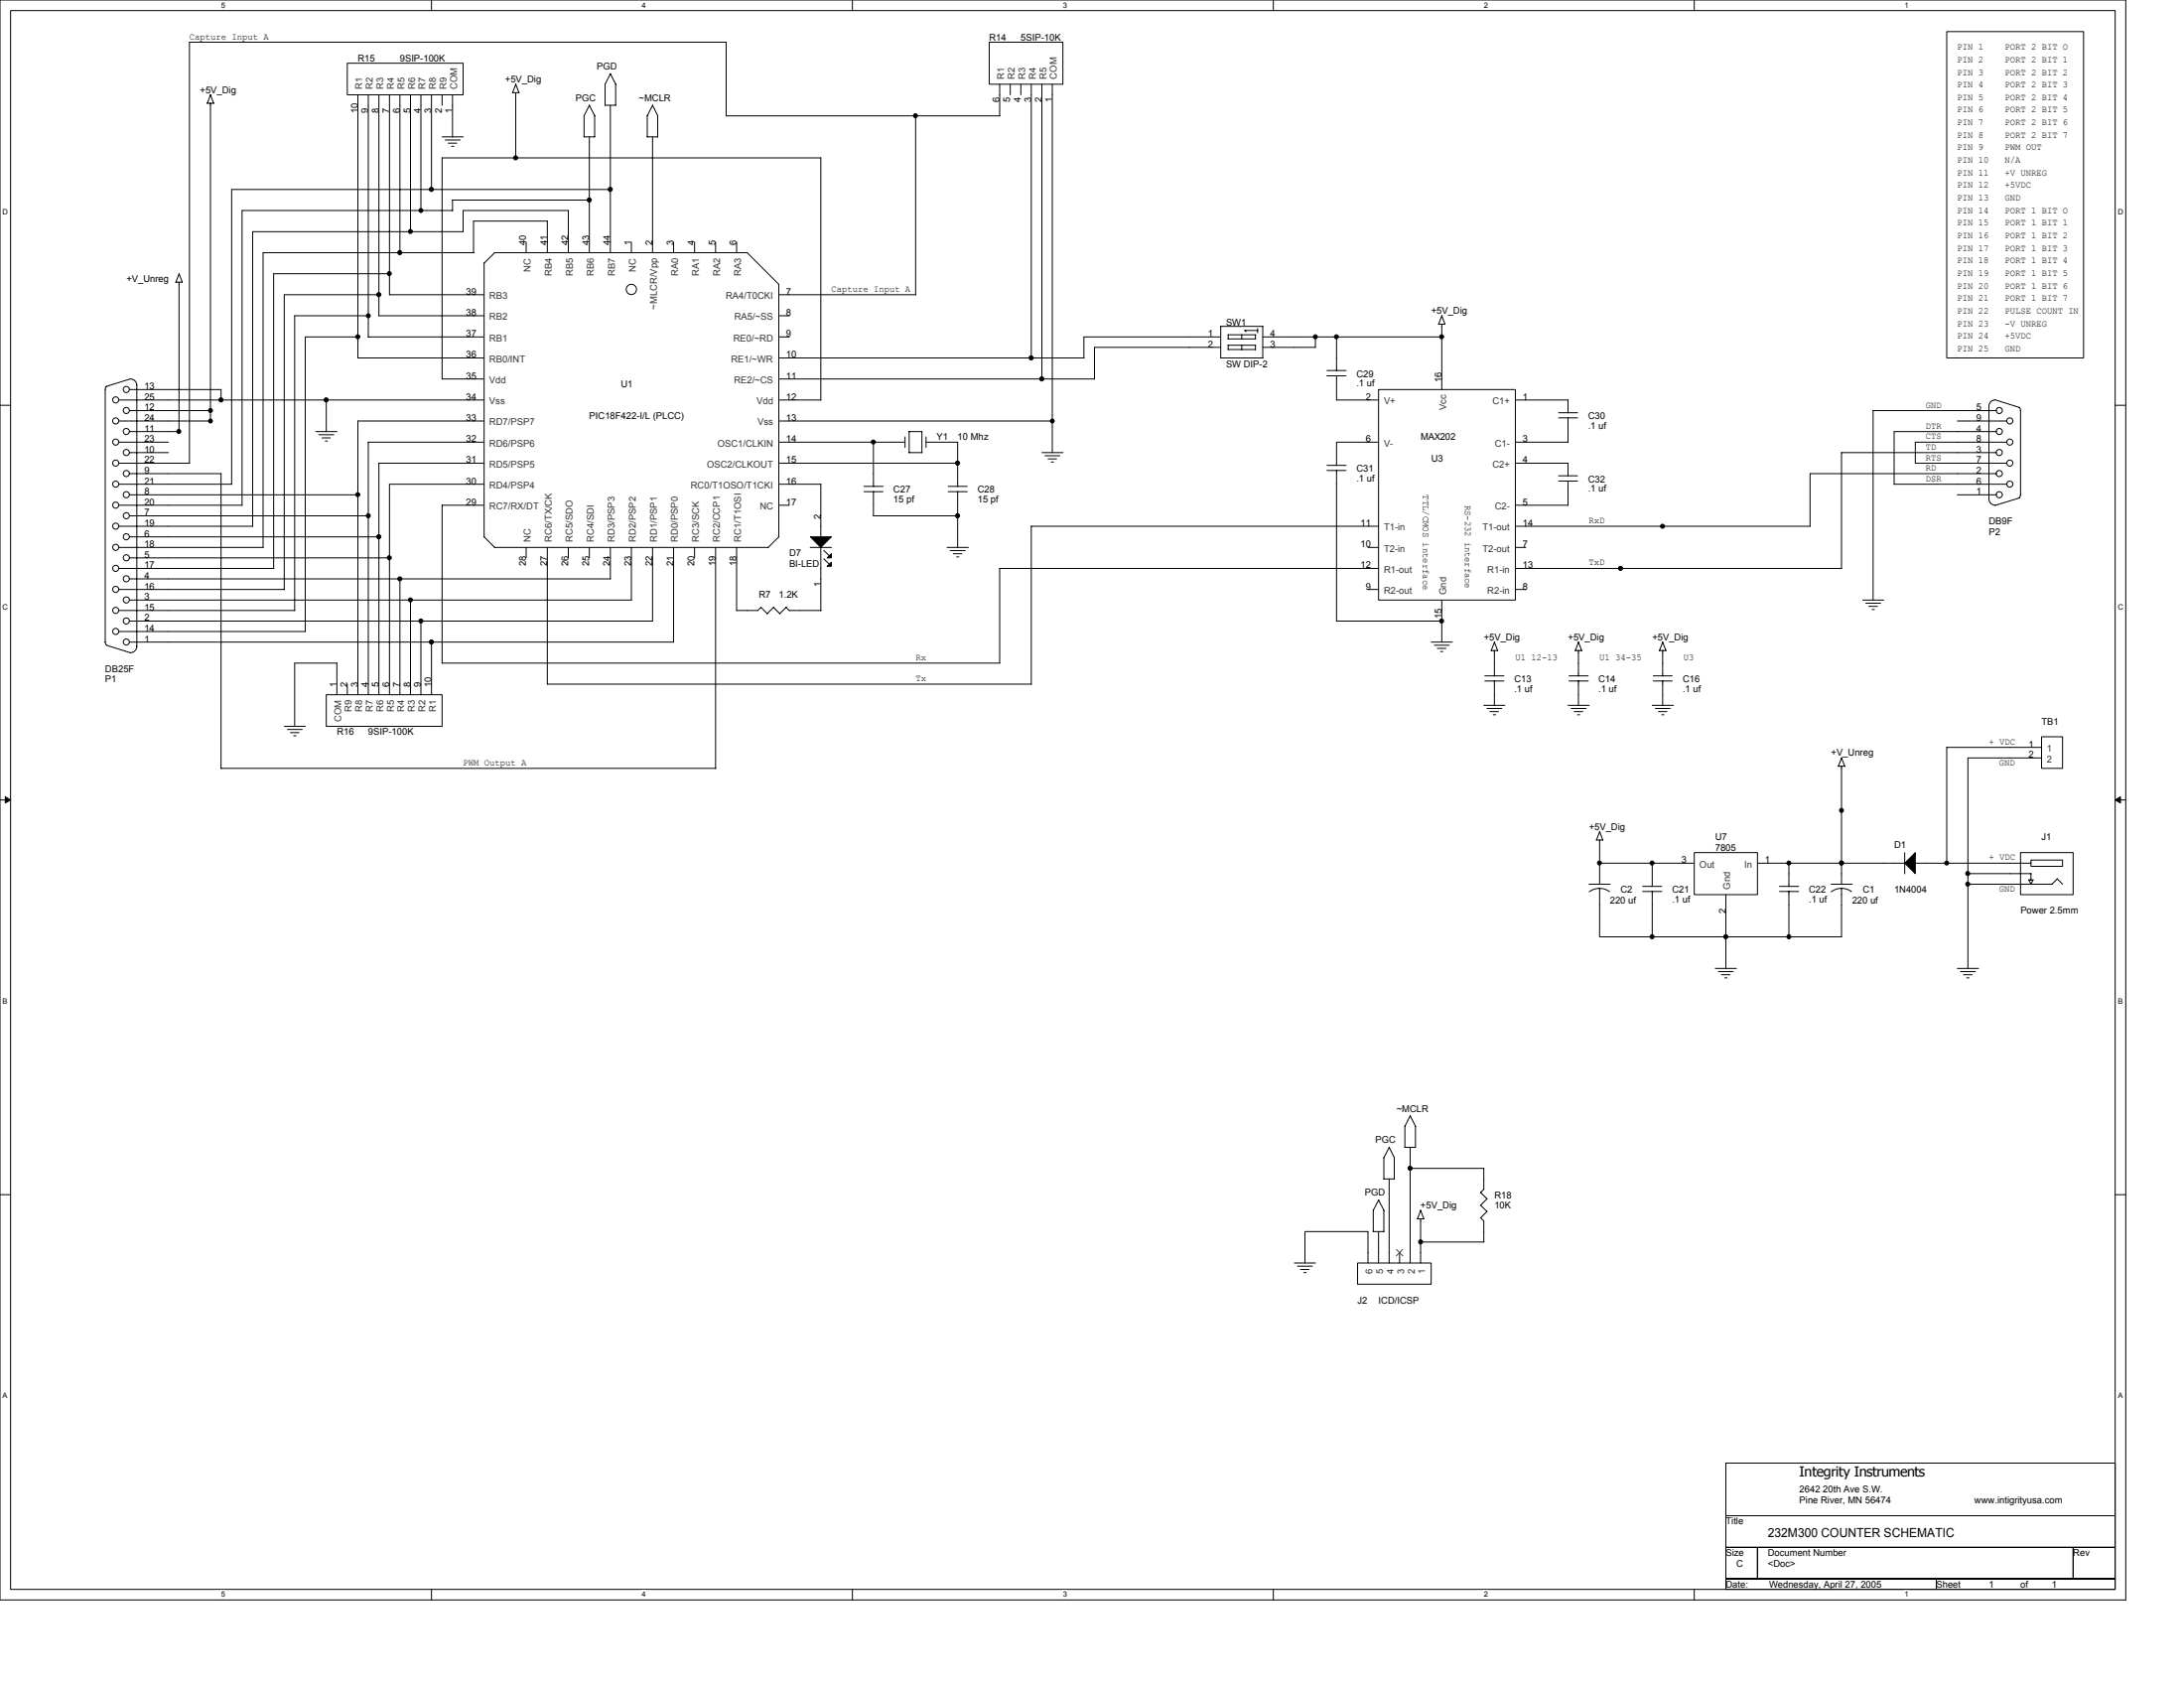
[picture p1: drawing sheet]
<svg xmlns="http://www.w3.org/2000/svg" width="279mm" height="216mm" viewBox="0 0 279 216" stroke-linecap="round" stroke-linejoin="round" font-family="sans-serif">
<path d="M0 0h271.9v204.6h-271.9zM1.4 1.4h269.2v201.9h-269.2z" fill="none" stroke="#000" stroke-width=".13"/>
<g fill="#fff">
<path d="M28.3 .1h.5v1.1h-.5z"/>
<path d="M28.3 203.4h.5v1.1h-.5z"/>
</g>
<path d="M55.2 0v1.4M55.2 203.3v1.3" fill="none" stroke="#000" stroke-width=".13"/>
<g fill="#fff">
<path d="M82.1 .1h.6v1.1h-.6z"/>
<path d="M82.1 203.4h.6v1.1h-.6z"/>
</g>
<path d="M109.1 0v1.4M109.1 203.3v1.3" fill="none" stroke="#000" stroke-width=".13"/>
<g fill="#fff">
<path d="M136 .1h.5v1.1h-.5z"/>
<path d="M136 203.4h.5v1.1h-.5z"/>
</g>
<path d="M162.9 0v1.4M162.9 203.3v1.3" fill="none" stroke="#000" stroke-width=".13"/>
<g fill="#fff">
<path d="M189.8 .1h.6v1.1h-.6z"/>
<path d="M189.8 203.4h.6v1.1h-.6z"/>
</g>
<path d="M216.7 0v1.4M216.7 203.3v1.3" fill="none" stroke="#000" stroke-width=".13"/>
<g fill="#fff">
<path d="M243.7 .1h.5v1.1h-.5z"/>
<path d="M243.7 203.4h.5v1.1h-.5z"/>
<path d="M.3 26.6h.7v1h-.7z"/>
<path d="M270.9 26.6h.7v1h-.7z"/>
<path d="M.3 77.1h.7v1h-.7z"/>
<path d="M270.9 77.1h.7v1h-.7z"/>
</g>
<path d="M0 51.8h1.4M270.6 51.8h1.3" fill="none" stroke="#000" stroke-width=".13"/>
<g fill="#fff">
<path d="M.3 127.6h.7v1h-.7z"/>
<path d="M270.9 127.6h.7v1h-.7z"/>
</g>
<path d="M0 102.3h1.4M270.6 102.3h1.3" fill="none" stroke="#000" stroke-width=".13"/>
<path d="M.7 101.9l.7 .4-.7 .4zM270.6 102.3l.7-.4v.8z" fill="#000" stroke="#000" stroke-width=".13"/>
<g fill="#fff">
<path d="M.3 178h.7v1.1h-.7z"/>
<path d="M270.9 178h.7v1.1h-.7z"/>
</g>
<g fill="none" stroke="#000" stroke-width=".13">
<path d="M26.9 13.2v40.7M26.9 12.1l.4 1.1M26.9 12.1l-.4 1.1h.8M44.4 8.1h14.8v4h-14.8zM45.8 12.1v33.7M47.1 12.1v31M48.5 12.1v28.3M49.8 12.1v25.6M51.2 12.1v20.2M52.5 12.1v17.6M53.8 12.1v14.8M55.2 12.1v12.2"/>
<path d="M56.6 17.5h2.7M56.6 12.1v1.4M57 17.9h1.9M57.3 18.3h1.1M57.8 18.7h.3M57.9 12.1v5.4M66 11.9v8.3M66 10.8l.4 1.1M66 10.8l-.4 1.1h.8M74.7 14.8v2.7h1.4M75.4 17.5v14.8M75.4 13.5l.7 1.3"/>
<path d="M75.4 13.4l-.7 1.4M76.1 14.8v2.7M77.4 13.5h1.4M78.1 13.5v18.8M78.1 9.4l.7 1.4M78.1 9.4l-.7 1.4v2.7M78.8 10.8v2.7M82.8 17.5h1.3M82.8 14.8v2.7M83.5 17.5v14.8M83.5 13.5l.7 1.3M83.5 13.4l-.7 1.4"/>
<path d="M84.1 14.8v2.7M92.9 5.4v9.4h35M92.9 5.4h-68.7v53.9M117.1 14.8v22.9M126.6 5.4h9.4v5.4h-9.4zM127.9 10.8v4M129.2 10.8v1.3M130.6 10.8v1.3M131.9 10.8v35M133.3 10.8v37.7M134.6 10.8v47.1M249 4h17.6v41.8h-17.6z"/>
<path d="M22.5 36.1h.8M22.9 36.1v19.1M22.9 35l.4 1.1M22.9 35l-.4 1.1M48.5 37.7h-12.1v37.7M49.8 37.7h12.1M49.8 35h-14.8v37.7M57.9 26.9h-26.9v37.7M59.3 29.6h-27v37.7M60.6 32.3h-26.9v37.7M61.9 33.7v35M67.3 31v1.3"/>
<path d="M70 28.3v4M70 28.3h-9.4v4M72.7 26.9v5.4M72.7 26.9h-13.5v2.8M75.4 25.6h-17.5v1.3M78.1 24.2h-48.5v37.8M80.8 31v1.3M86.2 31v1.3M88.9 31v1.3M91.5 31v1.3M94.2 31v1.3M95.6 32.3l4 4.1v32.3"/>
<path d="M95.6 32.3h-32.3l-1.4 1.4M99.6 37.7h17.6M105 20.2v31M105 20.2h-48.4v28.3h5.3M15.2 56.6h6.3M15.2 51.2h46.7M15.2 59.2h9.1M15.2 53.8h11.7M16.6 57.9h4.9M16.6 55.2h6.3M16.6 49.8h11.7v1.4M16.6 52.5h10.3"/>
<path d="M16.7 48.5a.81 .81 0 0 1 .8 .8M16.7 48.5l-3.1 .9-.1 .4v32.3M17.5 49.3v33.4M40.4 55.2h2.7M40.8 55.6h1.9M41.2 56h1.1M41.6 56.4h.3M41.7 51.2v4M45.8 45.8h16.1M45.8 43.1h-6.7v37.7M47.1 43.1h14.8M47.1 40.4h-9.4v37.7"/>
<path d="M48.5 40.4h13.4M61.9 56.6h-14.8v32.3M61.9 59.2h-13.4v29.7M61.9 53.8h-16.1v35.1M99.6 56.6h16.2M99.6 51.2h5.4M99.6 59.2h22.9M99.6 45.8h39.1M99.6 43.1h1.4M99.6 53.8h35M99.6 40.4h1.4M99.6 48.5h40.4"/>
<path d="M111.7 56.6v5.6M115.8 55.9v1.3M117.9 55.2l.1 2.7h-1.7M117.9 55.2h-1.6v2.7M118.5 55.9v1.3M118.5 56.6h4v5.6M133.3 57.9h2.7M133.7 58.3h1.9M134.1 58.7h1.1M134.5 59.1h.3M156.1 45.8h5.4M156.2 41.7h5.4"/>
<path d="M156.2 41.7v4.1M156.2 43.1h-17.5v2.7M156.2 44.4h-16.2v4.1M157.1 43.3h3.5M157.1 44.7h3.5M157.1 42.8h3.5v.6M157.1 44.2h3.5v.5M157.1 42.8v.5M157.1 44.1v.6M158.9 42.8v.6M158.9 44.2v.5M159.2 42.2l.2 .2"/>
<path d="M159.3 42.3h1.6M160.9 42v.6M161.5 41.7v4.1M161.5 43.1h23M161.5 44.4h6.8M168.3 43.1v1.3M169.8 59.5h2.4M169.8 48.1h2.4M169.8 47.4h2.4M171 51.2h5.4M171 43.1v4.3M171 48v3.2"/>
<path d="M176.4 49.8h17.5v27h-17.5zM176.4 56.6h-5.4v2.9M184 41.5h.8M184.4 41.5v8.3M184.4 40.4l.5 1.1M184.5 40.4l-.5 1.1M193.9 56.6h6.7M193.9 51.2h6.7M193.9 59.2h6.7M199.4 53.4h2.4M199.4 52.8h2.4M200.6 51.2v1.6"/>
<path d="M200.6 53.4v3.2M200.6 59.2v1.7M245 59.2h11.7M250.4 53.8h6.3M254.4 51.9a.78 .78 0 0 1 .8-.7l3.1 .9M254.4 52v11.8M255.4 57.9h-19.8v14.8M255.4 55.2h-13.1v6.8l14.4-.1M255.4 52.5h-15.8v24.3M256.7 56.6h-11.7v2.7M258.3 52.1l.2 .4v10.8l-.2 .4M15.2 70h18.5"/>
<path d="M15.2 64.6h15.8M15.2 67.3h17.1M15.2 72.7h19.8M15.2 75.4h21.2M15.2 78.1h22.5M15.2 61.9h14.5M16.6 76.8h64.2M16.6 60.6h11.7v37.7M16.6 63.3h29.2M16.6 66h30.5M16.6 68.7h31.9M16.6 71.4h33.2"/>
<path d="M16.6 74h61.5M16.6 79.4h66.9M51.2 74v14.9M52.5 76.8v12.1M53.8 79.4v9.5M61.9 68.6l1.4 1.4h35l1.4-1.4M61.9 64.6h-5.3v20.2M61.9 61.9h-12.1v27M67.3 70v1.4M70 70v17.5M72.7 70v1.4M75.4 70v1.4"/>
<path d="M78.1 70v4.1M80.8 70v6.8M83.5 70v9.5M86.2 70v12.1M88.9 70v1.4M91.5 70v28.3M94.2 70v8.1M97.3 77.7l.9 .8M97.4 77.7l-.5 .4h-2.7M99 77.7l.8 .8M99 77.7l-.9 .8M99.6 64.6h1.4"/>
<path d="M99.6 61.9h5.4M100.6 77.7l.4 .4M100.6 77.7l-.8 .8M101 78.1h4M103.7 70h2.7M105 61.9v6.8M105 70v8.1M105.4 70.4l.7 .7M105.4 71.5l.7 .7M110.5 62.9h2.5M110.5 62.2h2.5M111.7 62.9v3.1"/>
<path d="M111.7 66h10.8M121.2 70h2.7M121.3 62.9h2.4M121.3 62.2h2.4M121.6 70.4h1.9M122 70.8h1M122.4 71.2h.3M122.5 62.9v7.1M169.8 60.2h2.4M171 79.4h13.5M171 60.2v19.3M175 70h1.4"/>
<path d="M175 75.4h1.4M176.4 67.3h-44.5v20.2M176.4 72.7h-48.5v12.1M184.4 76.8v5.3M193.9 70h1.3M193.9 64.6h6.7M193.9 67.3h37.7M193.9 72.7h41.7M193.9 75.4h1.3M199.4 61.5h2.4M199.4 60.9h2.4M200.6 61.5v3.1"/>
<path d="M238.3 76.8h2.7M238.7 77.2h1.9M239.1 77.6h1.1M239.5 78h.3M250.4 63.3h5M254.4 63.8a.81 .81 0 0 0 .8 .8M255.4 60.6h-23.8v6.7M258.3 63.7l-3.1 .9M13.5 82.1l.1 .4M13.6 82.5l3.1 1M15.2 80.8h23.9M16.6 82.1h69.6"/>
<path d="M17.5 82.6a.82 .82 0 0 1-.8 .9M28.3 98.3h63.3M36.4 92.9h2.7M36.8 93.3h1.9M37.1 93.7h1.1M37.6 94.1h.3M41.7 88.9h14.9v4h-14.9zM43.1 84.8v4.1M43.1 84.8h-5.4v8.1M44.4 87.5v1.4M55.2 82.1v6.8M56.6 84.8h71.3"/>
<path d="M70 87.5h62M183.1 82.1h2.7M183.5 82.5h1.9M183.9 82.9h1.1M184.3 83.3h.3M189.8 90.2h2.7M189.9 87.1h2.5M189.9 86.4h2.5M190.2 90.6h1.9M190.6 91h1.1M190.8 83.2h.8M191 91.4h.3"/>
<path d="M191.2 83.2v3.3M191.2 87.1v3.1M191.2 82.1l.4 1.1M191.2 82.1l-.4 1.1M200.6 90.2h2.7M200.7 87.1h2.5M200.7 86.4h2.5M201 90.6h1.9M201.4 91h1.1M201.8 91.4h.3M201.9 83.2v3.3M201.9 87.1v3.1"/>
<path d="M202 82.1l-.5 1.1h.8l-.4-1.1M211.4 90.2h2.7M211.5 87.1h2.4M211.5 86.4h2.4M211.8 90.6h1.9M212.2 91h1.1M212.3 83.2h.8M212.6 91.4h.3M212.7 83.2v3.3M212.7 87.1v3.1M212.7 82.1l.4 1.1M212.7 82.1l-.4 1.1"/>
<path d="M235.6 98v15.1M235.6 96.9l-.4 1.1h.8l-.4-1.1M261.2 94.2h2.7v4.1h-2.7zM261.2 95.6h-12.2v14.8M261.2 96.9h-9.4v27M203.3 113.1h2.7M204.2 107.4h.8M204.6 107.4v5.7M204.6 113.6v6.2M204.6 106.4l.5 1.1M204.6 110.4h12.1M204.6 119.8h31"/>
<path d="M204.7 106.3l-.5 1.1M205.9 114a2.17 2.17 0 0 0-2.6 .1M210.1 114h2.5M210.1 113.4h2.5M211.4 110.4v3M211.4 114v5.8M216.7 109.1h8.1v5.3h-8.1zM220.8 114.4v9.5M224.8 110.4h18.9M227.6 114h2.5M227.6 113.4h2.5M228.9 110.4v3"/>
<path d="M228.9 114v5.8M234.3 113.1h2.7M235.6 113.6v6.2M236.9 114a2.15 2.15 0 0 0-1.3-.4 2.08 2.08 0 0 0-1.3 .5M243.7 109.1v2.7M245 110.4h14.8M251.8 113.1h10.7M251.8 111.7h8M258.5 109.1h6.7v5.3h-6.7zM259.5 112.5h.6l-.3 .6M259.5 112.5l.3 .6M259.8 110h4.1v.8h-4.1z"/>
<path d="M259.8 111.7v.9M263.2 112.4l.7 .7M263.2 112.4l-.7 .7M219.4 123.9h2.7M219.8 124.3h1.9M220.2 124.7h1.1M220.6 125.1h.3M250.4 123.9h2.7M250.8 124.3h1.9M251.2 124.7h1.1M251.6 125.1h.3M0 152.8h1.4"/>
<path d="M175 157.5v4M175 157.5h-8.1v4.1M175.7 154.8v2.7h1.3M176.4 157.5v4M176.4 153.5l.7 1.3M176.4 153.5l-.7 1.3M177 150.8h1.4M177 148.1v2.7M177 154.8v2.7M177.7 150.8v10.7M177.7 146.7l.7 1.4M177.7 146.7l-.7 1.4"/>
<path d="M178.4 148.1v2.7M179.7 146.7h1.4M180.4 146.7v14.8M180.4 149.4h9.4v2.7l-.4 .4M180.4 142.7l.7 1.4M180.4 142.7l-.7 1.3v2.7M181.1 144.1v2.7M181.7 155.9v5.6M181.7 154.8l.5 1.1M181.7 158.9h8.1M181.8 154.8l-.5 1.1h.8M189.4 155.7l.4 .5v2.7"/>
<path d="M189.4 154.1l.8 .9M189.4 152.5l.8 .8M190.2 154.9l-.8 .9M190.2 153.3l-.8 .9M270.6 152.8h1.3M165.6 161.5h2.7M166 161.9h1.9M166.4 162.4h1.1M166.8 162.8h.3M173.7 161.5h9.4v2.8h-9.4zM179 160.2v1.3M220.8 187.1h49.8v6.8h-49.8z"/>
<path d="M220.8 193.9h49.8v4h-49.8zM220.8 197.9h4v4h-4zM224.8 197.9h40.4v4h-40.4zM265.2 197.9h5.4v4h-5.4zM220.8 201.9h26.9v1.4h-26.9zM247.7 201.9h22.9v1.4h-22.9z"/>
<circle cx="80.8" cy="37" r=".66"/>
<circle cx="14.8" cy="59.2" r=".39"/>
<circle cx="14.8" cy="51.1" r=".39"/>
<circle cx="14.8" cy="53.8" r=".39"/>
<circle cx="14.8" cy="56.5" r=".39"/>
<circle cx="16.2" cy="52.5" r=".39"/>
<circle cx="16.2" cy="55.2" r=".39"/>
<circle cx="16.2" cy="49.8" r=".39"/>
<circle cx="16.2" cy="57.9" r=".39"/>
<circle cx="255.8" cy="52.5" r=".39"/>
<circle cx="255.8" cy="55.2" r=".39"/>
<circle cx="255.8" cy="57.9" r=".39"/>
<circle cx="257.1" cy="53.8" r=".39"/>
<circle cx="257.1" cy="59.2" r=".39"/>
<circle cx="257.1" cy="56.5" r=".39"/>
<circle cx="14.8" cy="61.9" r=".39"/>
<circle cx="14.8" cy="78.1" r=".39"/>
<circle cx="14.8" cy="75.4" r=".39"/>
<circle cx="14.8" cy="67.3" r=".39"/>
<circle cx="14.8" cy="70" r=".39"/>
<circle cx="14.8" cy="64.6" r=".39"/>
<circle cx="14.8" cy="72.7" r=".39"/>
<circle cx="16.2" cy="76.7" r=".39"/>
<circle cx="16.2" cy="66" r=".39"/>
<circle cx="16.2" cy="60.6" r=".39"/>
<circle cx="16.2" cy="68.7" r=".39"/>
<circle cx="16.2" cy="74" r=".39"/>
<circle cx="16.2" cy="63.3" r=".39"/>
<circle cx="16.2" cy="71.3" r=".39"/>
<circle cx="16.2" cy="79.4" r=".39"/>
<circle cx="255.8" cy="60.6" r=".39"/>
<circle cx="255.8" cy="63.3" r=".39"/>
<circle cx="257.1" cy="61.9" r=".39"/>
<circle cx="14.8" cy="80.8" r=".39"/>
<circle cx="16.2" cy="82.1" r=".39"/>
</g>
<path d="M178.6 159.8l.9 .8M179.5 159.8l-.9 .8" fill="none" stroke="#4c4c4c" stroke-width=".13"/>
<g fill="#000" stroke="#000" stroke-width=".13">
<path d="M103.7 68.7h2.7l-1.4 1.3z" fill-rule="evenodd"/>
<path d="M105.8 71.4l.6-.6v.6z" fill-rule="evenodd"/>
<path d="M105.8 72.4l.6-.5v.5z" fill-rule="evenodd"/>
<path d="M243.7 110.4l1.3-1.3v2.6z" fill-rule="evenodd"/>
<circle cx="117.1" cy="14.8" r=".26"/>
<circle cx="48.5" cy="37.7" r=".27"/>
<circle cx="49.8" cy="35" r=".26"/>
<circle cx="51.1" cy="32.3" r=".27"/>
<circle cx="52.5" cy="29.6" r=".26"/>
<circle cx="53.8" cy="26.9" r=".25"/>
<circle cx="55.2" cy="24.2" r=".27"/>
<circle cx="66" cy="20.2" r=".26"/>
<circle cx="75.4" cy="25.6" r=".27"/>
<circle cx="78.1" cy="24.2" r=".27"/>
<circle cx="22.9" cy="55.2" r=".26"/>
<circle cx="26.9" cy="52.5" r=".26"/>
<circle cx="26.9" cy="53.8" r=".25"/>
<circle cx="28.3" cy="51.1" r=".27"/>
<circle cx="41.7" cy="51.1" r=".27"/>
<circle cx="45.8" cy="43.1" r=".26"/>
<circle cx="47.1" cy="40.4" r=".25"/>
<circle cx="111.7" cy="56.5" r=".26"/>
<circle cx="122.5" cy="59.2" r=".27"/>
<circle cx="131.9" cy="45.8" r=".27"/>
<circle cx="133.3" cy="48.5" r=".27"/>
<circle cx="134.6" cy="53.8" r=".25"/>
<circle cx="168.3" cy="43.1" r=".25"/>
<circle cx="171" cy="43.1" r=".25"/>
<circle cx="184.4" cy="43.1" r=".25"/>
<circle cx="45.8" cy="63.3" r=".26"/>
<circle cx="47.1" cy="66" r=".26"/>
<circle cx="48.5" cy="68.7" r=".27"/>
<circle cx="49.8" cy="71.3" r=".26"/>
<circle cx="51.2" cy="74" r=".26"/>
<circle cx="52.5" cy="76.7" r=".26"/>
<circle cx="53.8" cy="79.4" r=".26"/>
<circle cx="122.5" cy="66" r=".27"/>
<circle cx="184.4" cy="79.4" r=".26"/>
<circle cx="207.3" cy="72.7" r=".27"/>
<circle cx="212.7" cy="67.3" r=".26"/>
<circle cx="55.2" cy="82.1" r=".27"/>
<circle cx="204.6" cy="110.4" r=".25"/>
<circle cx="211.3" cy="119.8" r=".26"/>
<circle cx="211.3" cy="110.4" r=".25"/>
<circle cx="220.8" cy="119.8" r=".27"/>
<circle cx="228.8" cy="119.8" r=".26"/>
<circle cx="228.9" cy="110.4" r=".25"/>
<circle cx="235.6" cy="110.4" r=".25"/>
<circle cx="235.6" cy="103.7" r=".25"/>
<circle cx="249" cy="110.4" r=".25"/>
<circle cx="251.7" cy="111.7" r=".26"/>
<circle cx="251.7" cy="113.1" r=".26"/>
<circle cx="180.4" cy="149.4" r=".27"/>
<circle cx="181.7" cy="158.8" r=".26"/>
</g>
<text font-size="1.8" x="230.2" y="188.9">Integrity Instruments</text>
<text font-size="1.6" x="226.2" y="196.6">232M300 COUNTER SCHEMATIC</text>
<g font-size="1.2">
<text x="24.2" y="5">Capture Input A</text>
<text x="126.6" y="5.1">R14</text>
<text x="130.6" y="5.1">5SIP-10K</text>
<text x="25.6" y="11.9">+5V_Dig</text>
<text x="45.8" y="7.8">R15</text>
<text x="51.2" y="7.8">9SIP-100K</text>
<text x="64.6" y="10.5">+5V_Dig</text>
<text x="76.3" y="8.9">PGD</text>
<text x="250.4" y="6.4">PIN 1</text>
<text x="250.4" y="8">PIN 2</text>
<text x="250.4" y="9.6">PIN 3</text>
<text x="250.4" y="11.2">PIN 4</text>
<text x="256.5" y="6.4">PORT 2 BIT O</text>
<text x="256.5" y="8">PORT 2 BIT 1</text>
<text x="256.5" y="9.6">PORT 2 BIT 2</text>
<text x="256.5" y="11.2">PORT 2 BIT 3</text>
<text x="45.8" y="14.5" transform="rotate(-90 45.8 14.5)">10</text>
<text x="47.1" y="14.5" transform="rotate(-90 47.1 14.5)">9</text>
<text x="48.5" y="14.5" transform="rotate(-90 48.5 14.5)">8</text>
<text x="49.8" y="14.5" transform="rotate(-90 49.8 14.5)">7</text>
<text x="51.1" y="14.5" transform="rotate(-90 51.1 14.5)">6</text>
<text x="52.5" y="14.5" transform="rotate(-90 52.5 14.5)">5</text>
<text x="53.8" y="14.5" transform="rotate(-90 53.8 14.5)">4</text>
<text x="55.2" y="14.5" transform="rotate(-90 55.2 14.5)">3</text>
<text x="56.5" y="14.5" transform="rotate(-90 56.5 14.5)">2</text>
<text x="57.9" y="14.5" transform="rotate(-90 57.9 14.5)">1</text>
<text x="73.6" y="13">PGC</text>
<text x="81.7" y="13">~MCLR</text>
<text x="127.9" y="13.1" transform="rotate(-90 127.9 13.1)">6</text>
<text x="129.2" y="13.1" transform="rotate(-90 129.2 13.1)">5</text>
<text x="130.6" y="13.1" transform="rotate(-90 130.6 13.1)">4</text>
<text x="131.9" y="13.1" transform="rotate(-90 131.9 13.1)">3</text>
<text x="133.3" y="13.1" transform="rotate(-90 133.3 13.1)">2</text>
<text x="134.6" y="13.1" transform="rotate(-90 134.6 13.1)">1</text>
<text x="250.4" y="12.8">PIN 5</text>
<text x="250.4" y="14.4">PIN 6</text>
<text x="250.4" y="16">PIN 7</text>
<text x="250.4" y="17.6">PIN 8</text>
<text x="256.5" y="12.8">PORT 2 BIT 4</text>
<text x="256.5" y="14.4">PORT 2 BIT 5</text>
<text x="256.5" y="16">PORT 2 BIT 6</text>
<text x="256.5" y="17.6">PORT 2 BIT 7</text>
<text x="250.4" y="19.2">PIN 9</text>
<text x="250.4" y="20.8">PIN 10</text>
<text x="250.4" y="22.5">PIN 11</text>
<text x="256.5" y="19.2">PWM OUT</text>
<text x="256.5" y="20.8">N/A</text>
<text x="256.5" y="22.5">+V UNREG</text>
<text x="250.4" y="24.1">PIN 12</text>
<text x="250.4" y="25.7">PIN 13</text>
<text x="250.4" y="27.3">PIN 14</text>
<text x="250.4" y="28.9">PIN 15</text>
<text x="256.5" y="24.1">+5VDC</text>
<text x="256.5" y="25.7">GND</text>
<text x="256.5" y="27.3">PORT 1 BIT O</text>
<text x="256.5" y="28.9">PORT 1 BIT 1</text>
<text x="67.3" y="31.4" transform="rotate(-90 67.3 31.4)">40</text>
<text x="70" y="31.4" transform="rotate(-90 70 31.4)">41</text>
<text x="72.7" y="31.4" transform="rotate(-90 72.7 31.4)">42</text>
<text x="75.4" y="31.4" transform="rotate(-90 75.4 31.4)">43</text>
<text x="78.1" y="31.4" transform="rotate(-90 78.1 31.4)">44</text>
<text x="80.8" y="31.4" transform="rotate(-90 80.8 31.4)">1</text>
<text x="83.5" y="31.4" transform="rotate(-90 83.5 31.4)">2</text>
<text x="86.1" y="31.4" transform="rotate(-90 86.1 31.4)">3</text>
<text x="88.8" y="31.4" transform="rotate(-90 88.8 31.4)">4</text>
<text x="91.5" y="31.4" transform="rotate(-90 91.5 31.4)">5</text>
<text x="94.2" y="31.4" transform="rotate(-90 94.2 31.4)">6</text>
<text x="250.4" y="30.5">PIN 16</text>
<text x="250.4" y="32.1">PIN 17</text>
<text x="250.4" y="33.7">PIN 18</text>
<text x="250.4" y="35.3">PIN 19</text>
<text x="256.5" y="30.5">PORT 1 BIT 2</text>
<text x="256.5" y="32.1">PORT 1 BIT 3</text>
<text x="256.5" y="33.7">PORT 1 BIT 4</text>
<text x="256.5" y="35.3">PORT 1 BIT 5</text>
<text x="16.2" y="36.1">+V_Unreg</text>
<text x="59.6" y="40.4">38</text>
<text x="59.6" y="37.7">39</text>
<text x="100.6" y="37.7">7</text>
<text x="100.6" y="40.4">8</text>
<text x="106.4" y="37.3">Capture Input A</text>
<text x="156.8" y="41.6">SW1</text>
<text x="183.1" y="40.2">+5V_Dig</text>
<text x="250.4" y="36.9">PIN 20</text>
<text x="250.4" y="38.5">PIN 21</text>
<text x="250.4" y="40.2">PIN 22</text>
<text x="250.4" y="41.8">PIN 23</text>
<text x="256.5" y="36.9">PORT 1 BIT 6</text>
<text x="256.5" y="38.5">PORT 1 BIT 7</text>
<text x="256.5" y="40.2">PULSE COUNT IN</text>
<text x="256.5" y="41.8">-V UNREG</text>
<text x="59.6" y="45.8">36</text>
<text x="59.6" y="43.1">37</text>
<text x="100.6" y="43.1">9</text>
<text x="100.6" y="45.8">10</text>
<text x="154.5" y="43.1">1</text>
<text x="154.5" y="44.4">2</text>
<text x="156.8" y="47">SW DIP-2</text>
<text x="162.5" y="43.1">4</text>
<text x="162.5" y="44.4">3</text>
<text x="250.4" y="43.4">PIN 24</text>
<text x="250.4" y="45">PIN 25</text>
<text x="256.5" y="43.4">+5VDC</text>
<text x="256.5" y="45">GND</text>
<text x="18.5" y="49.8">13</text>
<text x="18.5" y="51.1">25</text>
<text x="18.5" y="52.5">12</text>
<text x="18.5" y="53.8">24</text>
<text x="59.6" y="53.8">33</text>
<text x="59.6" y="51.1">34</text>
<text x="59.6" y="48.5">35</text>
<text x="75.4" y="53.6">PIC18F422-I/L (PLCC)</text>
<text x="79.4" y="49.6">U1</text>
<text x="100.6" y="48.5">11</text>
<text x="100.6" y="51.1">12</text>
<text x="100.6" y="53.8">13</text>
<text x="173.5" y="48.2">C29</text>
<text x="173.5" y="49.4">.1 uf</text>
<text x="174.7" y="51.1">2</text>
<text x="184.4" y="48.9" transform="rotate(-90 184.4 48.9)">16</text>
<text x="194.8" y="51.1">1</text>
<text x="203.2" y="53.6">C30</text>
<text x="246.4" y="52.1">GND</text>
<text x="252.8" y="52.5">5</text>
<text x="252.8" y="53.8">9</text>
<text x="18.5" y="55.2">11</text>
<text x="18.5" y="56.5">23</text>
<text x="18.5" y="57.9">10</text>
<text x="18.5" y="59.2">22</text>
<text x="59.6" y="59.2">31</text>
<text x="59.6" y="56.5">32</text>
<text x="100.6" y="56.5">14</text>
<text x="100.6" y="59.2">15</text>
<text x="119.8" y="56.3">Y1</text>
<text x="122.5" y="56.3">10 Mhz</text>
<text x="174.7" y="56.5">6</text>
<text x="181.7" y="56.3">MAX202</text>
<text x="183.1" y="59">U3</text>
<text x="194.8" y="56.5">3</text>
<text x="194.8" y="59.2">4</text>
<text x="203.2" y="54.8">.1 uf</text>
<text x="246.4" y="57.5">TD</text>
<text x="246.4" y="54.8">DTR</text>
<text x="246.4" y="58.9">RTS</text>
<text x="246.4" y="56.2">CTS</text>
<text x="252.8" y="55.2">4</text>
<text x="252.8" y="56.5">8</text>
<text x="252.8" y="57.9">3</text>
<text x="252.8" y="59.2">7</text>
<text x="18.5" y="60.6">9</text>
<text x="18.5" y="61.9">21</text>
<text x="18.5" y="63.3">8</text>
<text x="18.5" y="64.6">20</text>
<text x="18.5" y="66">7</text>
<text x="59.6" y="64.6">29</text>
<text x="59.6" y="61.9">30</text>
<text x="100.6" y="61.9">16</text>
<text x="100.6" y="64.6">17</text>
<text x="114.3" y="63">C27</text>
<text x="114.3" y="64.2">15 pf</text>
<text x="125.1" y="63">C28</text>
<text x="125.1" y="64.2">15 pf</text>
<text x="173.5" y="60.3">C31</text>
<text x="173.5" y="61.6">.1 uf</text>
<text x="182.1" y="63.3" transform="rotate(90 182.1 63.3)">TTL/CMOS interface</text>
<text x="187.4" y="64.6" transform="rotate(90 187.4 64.6)">RS-232 interface</text>
<text x="194.8" y="64.6">5</text>
<text x="203.2" y="61.7">C32</text>
<text x="203.2" y="62.9">.1 uf</text>
<text x="246.4" y="60.2">RD</text>
<text x="246.4" y="61.6">DSR</text>
<text x="252.8" y="60.6">2</text>
<text x="252.8" y="61.9">6</text>
<text x="252.8" y="63.3">1</text>
<text x="18.5" y="67.3">19</text>
<text x="18.5" y="68.6">6</text>
<text x="18.5" y="70">18</text>
<text x="18.5" y="71.3">5</text>
<text x="101" y="71.1">D7</text>
<text x="105" y="66.4" transform="rotate(-90 105 66.4)">2</text>
<text x="174.1" y="67.3">11</text>
<text x="174.1" y="70">10</text>
<text x="194.8" y="67.3">14</text>
<text x="194.8" y="70">7</text>
<text x="203.3" y="67">RxD</text>
<text x="254.4" y="68.4">P2</text>
<text x="254.4" y="67.1">DB9F</text>
<text x="18.5" y="72.7">17</text>
<text x="18.5" y="74">4</text>
<text x="18.5" y="75.4">16</text>
<text x="18.5" y="76.7">3</text>
<text x="67.3" y="72.4" transform="rotate(-90 67.3 72.4)">28</text>
<text x="70" y="72.4" transform="rotate(-90 70 72.4)">27</text>
<text x="72.7" y="72.4" transform="rotate(-90 72.7 72.4)">26</text>
<text x="75.4" y="72.4" transform="rotate(-90 75.4 72.4)">25</text>
<text x="78.1" y="72.4" transform="rotate(-90 78.1 72.4)">24</text>
<text x="80.8" y="72.4" transform="rotate(-90 80.8 72.4)">23</text>
<text x="83.5" y="72.4" transform="rotate(-90 83.5 72.4)">22</text>
<text x="86.1" y="72.4" transform="rotate(-90 86.1 72.4)">21</text>
<text x="88.8" y="72.4" transform="rotate(-90 88.8 72.4)">20</text>
<text x="91.5" y="72.4" transform="rotate(-90 91.5 72.4)">19</text>
<text x="94.2" y="72.4" transform="rotate(-90 94.2 72.4)">18</text>
<text x="97.1" y="76.5">R7</text>
<text x="99.6" y="76.5">1.2K</text>
<text x="101" y="72.5">BI-LED</text>
<text x="105" y="75.1" transform="rotate(-90 105 75.1)">1</text>
<text x="174.1" y="72.7">12</text>
<text x="174.7" y="75.4">9</text>
<text x="194.8" y="72.7">13</text>
<text x="194.8" y="75.4">8</text>
<text x="203.3" y="72.3">TxD</text>
<text x="18.5" y="78.1">15</text>
<text x="18.5" y="79.4">2</text>
<text x="18.5" y="80.8">14</text>
<text x="18.5" y="82.1">1</text>
<text x="184.4" y="79.1" transform="rotate(-90 184.4 79.1)">15</text>
<text x="189.8" y="81.9">+5V_Dig</text>
<text x="200.6" y="81.9">+5V_Dig</text>
<text x="211.4" y="81.9">+5V_Dig</text>
<text x="13.5" y="87.3">P1</text>
<text x="13.5" y="85.9">DB25F</text>
<text x="43.1" y="87.9" transform="rotate(-90 43.1 87.9)">1</text>
<text x="44.4" y="87.9" transform="rotate(-90 44.4 87.9)">2</text>
<text x="45.8" y="87.9" transform="rotate(-90 45.8 87.9)">3</text>
<text x="47.1" y="87.9" transform="rotate(-90 47.1 87.9)">4</text>
<text x="48.5" y="87.9" transform="rotate(-90 48.5 87.9)">5</text>
<text x="49.8" y="87.9" transform="rotate(-90 49.8 87.9)">6</text>
<text x="51.1" y="87.9" transform="rotate(-90 51.1 87.9)">7</text>
<text x="52.5" y="87.9" transform="rotate(-90 52.5 87.9)">8</text>
<text x="53.8" y="87.9" transform="rotate(-90 53.8 87.9)">9</text>
<text x="55.2" y="87.9" transform="rotate(-90 55.2 87.9)">10</text>
<text x="117.1" y="84.5">Rx</text>
<text x="117.1" y="87.1">Tx</text>
<text x="193.7" y="87.3">C13</text>
<text x="193.7" y="88.5">.1 uf</text>
<text x="193.9" y="84.5">U1 12-13</text>
<text x="204.5" y="87.3">C14</text>
<text x="204.5" y="88.5">.1 uf</text>
<text x="204.6" y="84.5">U1 34-35</text>
<text x="215.3" y="87.3">C16</text>
<text x="215.3" y="88.5">.1 uf</text>
<text x="215.4" y="84.5">U3</text>
<text x="43.1" y="94">R16</text>
<text x="47.1" y="94">9SIP-100K</text>
<text x="254.4" y="95.2">+ VDC</text>
<text x="259.5" y="95.6">1</text>
<text x="261.2" y="92.6">TB1</text>
<text x="59.2" y="97.9">PWM Output A</text>
<text x="234.3" y="96.7">+V_Unreg</text>
<text x="255.8" y="97.9">GND</text>
<text x="259.5" y="96.9">2</text>
<text x="203.3" y="106.1">+5V_Dig</text>
<text x="219.4" y="107.5">U7</text>
<text x="261.2" y="107.5">J1</text>
<text x="215.1" y="110.4">3</text>
<text x="219.4" y="108.8">7805</text>
<text x="225.8" y="110.4">1</text>
<text x="242.3" y="108.4">D1</text>
<text x="254.4" y="110">+ VDC</text>
<text x="206" y="115.5">220 uf</text>
<text x="207.3" y="114.2">C2</text>
<text x="213.9" y="114.2">C21</text>
<text x="213.9" y="115.4">.1 uf</text>
<text x="220.8" y="116.8" transform="rotate(-90 220.8 116.8)">2</text>
<text x="231.4" y="114.2">C22</text>
<text x="231.4" y="115.4">.1 uf</text>
<text x="236.9" y="115.5">220 uf</text>
<text x="238.3" y="114.2">C1</text>
<text x="242.3" y="114.2">1N4004</text>
<text x="255.8" y="114.1">GND</text>
<text x="258.5" y="116.9">Power 2.5mm</text>
<text x="178.6" y="142.2">~MCLR</text>
<text x="176" y="146.2">PGC</text>
<text x="174.6" y="153">PGD</text>
<text x="181.7" y="154.6">+5V_Dig</text>
<text x="191.2" y="153.2">R18</text>
<text x="191.2" y="154.6">10K</text>
<text x="173.7" y="166.7">J2</text>
<text x="176.4" y="166.7">ICD/ICSP</text>
<text x="230.2" y="190.9">2642 20th Ave S.W.</text>
<text x="220.8" y="195">Title</text>
<text x="230.2" y="192.3">Pine River, MN 56474</text>
<text x="252.6" y="192.3">www.intigrityusa.com</text>
<text x="220.8" y="199">Size</text>
<text x="220.8" y="203">Date:</text>
<text x="222.1" y="200.3">C</text>
<text x="226.2" y="199">Document Number</text>
<text x="226.2" y="200.3">&lt;Doc&gt;</text>
<text x="226.3" y="203">Wednesday, April 27, 2005</text>
<text x="247.7" y="203">Sheet</text>
<text x="254.4" y="203">1</text>
<text x="258.5" y="203">of</text>
<text x="262.5" y="203">1</text>
<text x="265.2" y="199">Rev</text>
</g>
<g font-size="1.2" fill="#333">
<text x="46.4" y="11.5" transform="rotate(-90 46.4 11.5)">R1</text>
<text x="47.7" y="11.5" transform="rotate(-90 47.7 11.5)">R2</text>
<text x="49" y="11.5" transform="rotate(-90 49 11.5)">R3</text>
<text x="50.4" y="11.5" transform="rotate(-90 50.4 11.5)">R4</text>
<text x="51.7" y="11.5" transform="rotate(-90 51.7 11.5)">R5</text>
<text x="53.1" y="11.5" transform="rotate(-90 53.1 11.5)">R6</text>
<text x="54.4" y="11.5" transform="rotate(-90 54.4 11.5)">R7</text>
<text x="55.8" y="11.5" transform="rotate(-90 55.8 11.5)">R8</text>
<text x="57.1" y="11.5" transform="rotate(-90 57.1 11.5)">R9</text>
<text x="58.5" y="11.5" transform="rotate(-90 58.5 11.5)">COM</text>
<text x="128.5" y="10.1" transform="rotate(-90 128.5 10.1)">R1</text>
<text x="129.8" y="10.1" transform="rotate(-90 129.8 10.1)">R2</text>
<text x="131.2" y="10.1" transform="rotate(-90 131.2 10.1)">R3</text>
<text x="132.5" y="10.1" transform="rotate(-90 132.5 10.1)">R4</text>
<text x="133.9" y="10.1" transform="rotate(-90 133.9 10.1)">R5</text>
<text x="135.2" y="10.1" transform="rotate(-90 135.2 10.1)">COM</text>
<text x="67.9" y="34.7" transform="rotate(-90 67.9 34.7)">NC</text>
<text x="70.6" y="35.3" transform="rotate(-90 70.6 35.3)">RB4</text>
<text x="73.3" y="35.3" transform="rotate(-90 73.3 35.3)">RB5</text>
<text x="76" y="35.3" transform="rotate(-90 76 35.3)">RB6</text>
<text x="78.7" y="35.3" transform="rotate(-90 78.7 35.3)">RB7</text>
<text x="81.3" y="34.7" transform="rotate(-90 81.3 34.7)">NC</text>
<text x="86.7" y="35.3" transform="rotate(-90 86.7 35.3)">RA0</text>
<text x="89.4" y="35.3" transform="rotate(-90 89.4 35.3)">RA1</text>
<text x="92.1" y="35.3" transform="rotate(-90 92.1 35.3)">RA2</text>
<text x="94.8" y="35.3" transform="rotate(-90 94.8 35.3)">RA3</text>
<text x="62.6" y="40.9">RB2</text>
<text x="62.6" y="38.2">RB3</text>
<text x="84.1" y="39.6" transform="rotate(-90 84.1 39.6)">~MLCR/Vpp</text>
<text x="92.9" y="38.2">RA4/T0CKI</text>
<text x="94" y="40.9">RA5/~SS</text>
<text x="62.6" y="46.3">RB0/INT</text>
<text x="62.6" y="43.6">RB1</text>
<text x="93.5" y="46.3">RE1/~WR</text>
<text x="93.8" y="43.6">RE0/~RD</text>
<text x="62.6" y="51.7">Vss</text>
<text x="62.6" y="49">Vdd</text>
<text x="93.9" y="49">RE2/~CS</text>
<text x="96.8" y="51.7">Vdd</text>
<text x="177" y="51.7">V+</text>
<text x="185" y="52.5" transform="rotate(-90 185 52.5)">Vcc</text>
<text x="190.9" y="51.7">C1+</text>
<text x="62.6" y="59.8">RD5/PSP5</text>
<text x="62.6" y="57.1">RD6/PSP6</text>
<text x="62.6" y="54.4">RD7/PSP7</text>
<text x="90.4" y="59.8">OSC2/CLKOUT</text>
<text x="91.8" y="57.1">OSC1/CLKIN</text>
<text x="96.9" y="54.4">Vss</text>
<text x="177" y="57.1">V-</text>
<text x="190.9" y="59.8">C2+</text>
<text x="191.2" y="57.1">C1-</text>
<text x="62.6" y="65.2">RC7/RX/DT</text>
<text x="62.6" y="62.5">RD4/PSP4</text>
<text x="88.4" y="62.5">RC0/T1OSO/T1CKI</text>
<text x="97.2" y="65.2">NC</text>
<text x="191.2" y="65.2">C2-</text>
<text x="67.9" y="69.3" transform="rotate(-90 67.9 69.3)">NC</text>
<text x="70.6" y="69.3" transform="rotate(-90 70.6 69.3)">RC6/TX/CK</text>
<text x="73.3" y="69.3" transform="rotate(-90 73.3 69.3)">RC5/SDO</text>
<text x="76" y="69.3" transform="rotate(-90 76 69.3)">RC4/SDI</text>
<text x="78.7" y="69.3" transform="rotate(-90 78.7 69.3)">RD3/PSP3</text>
<text x="81.3" y="69.3" transform="rotate(-90 81.3 69.3)">RD2/PSP2</text>
<text x="84.1" y="69.3" transform="rotate(-90 84.1 69.3)">RD1/PSP1</text>
<text x="86.7" y="69.3" transform="rotate(-90 86.7 69.3)">RD0/PSP0</text>
<text x="89.4" y="69.3" transform="rotate(-90 89.4 69.3)">RC3/SCK</text>
<text x="92.1" y="69.3" transform="rotate(-90 92.1 69.3)">RC2/CCP1</text>
<text x="94.8" y="69.3" transform="rotate(-90 94.8 69.3)">RC1/T1OSI</text>
<text x="177" y="67.9">T1-in</text>
<text x="177" y="70.6">T2-in</text>
<text x="189.7" y="67.9">T1-out</text>
<text x="189.7" y="70.6">T2-out</text>
<text x="177" y="73.3">R1-out</text>
<text x="177" y="75.9">R2-out</text>
<text x="185" y="76.1" transform="rotate(-90 185 76.1)">Gnd</text>
<text x="190.3" y="73.3">R1-in</text>
<text x="190.3" y="75.9">R2-in</text>
<text x="43.7" y="92.3" transform="rotate(-90 43.7 92.3)">COM</text>
<text x="45" y="91.1" transform="rotate(-90 45 91.1)">R9</text>
<text x="46.4" y="91.1" transform="rotate(-90 46.4 91.1)">R8</text>
<text x="47.7" y="91.1" transform="rotate(-90 47.7 91.1)">R7</text>
<text x="49" y="91.1" transform="rotate(-90 49 91.1)">R6</text>
<text x="50.4" y="91.1" transform="rotate(-90 50.4 91.1)">R5</text>
<text x="51.7" y="91.1" transform="rotate(-90 51.7 91.1)">R4</text>
<text x="53.1" y="91.1" transform="rotate(-90 53.1 91.1)">R3</text>
<text x="54.4" y="91.1" transform="rotate(-90 54.4 91.1)">R2</text>
<text x="55.8" y="91.1" transform="rotate(-90 55.8 91.1)">R1</text>
<text x="261.9" y="96.1">1</text>
<text x="261.9" y="97.5">2</text>
<text x="217.4" y="111">Out</text>
<text x="221.4" y="113.7" transform="rotate(-90 221.4 113.7)">Gnd</text>
<text x="223.2" y="111">In</text>
<text x="175.6" y="162.9" transform="rotate(-90 175.6 162.9)">6</text>
<text x="176.9" y="162.9" transform="rotate(-90 176.9 162.9)">5</text>
<text x="178.3" y="162.9" transform="rotate(-90 178.3 162.9)">4</text>
<text x="179.6" y="162.9" transform="rotate(-90 179.6 162.9)">3</text>
<text x="181" y="162.9" transform="rotate(-90 181 162.9)">2</text>
<text x="182.3" y="162.9" transform="rotate(-90 182.3 162.9)">1</text>
</g>
<g font-size="1">
<text x="28.3" y="1">5</text>
<text x="82.1" y="1">4</text>
<text x="136" y="1">3</text>
<text x="189.8" y="1">2</text>
<text x="243.7" y="1">1</text>
<text x=".3" y="27.4">D</text>
<text x="270.9" y="27.4">D</text>
<text x=".3" y="77.9">C</text>
<text x="270.9" y="77.9">C</text>
<text x=".3" y="128.4">B</text>
<text x="270.9" y="128.4">B</text>
<text x=".3" y="178.9">A</text>
<text x="270.9" y="178.9">A</text>
<text x="28.3" y="204.3">5</text>
<text x="82.1" y="204.3">4</text>
<text x="136" y="204.3">3</text>
<text x="189.8" y="204.3">2</text>
<text x="243.7" y="204.3">1</text>
</g>
</svg>
